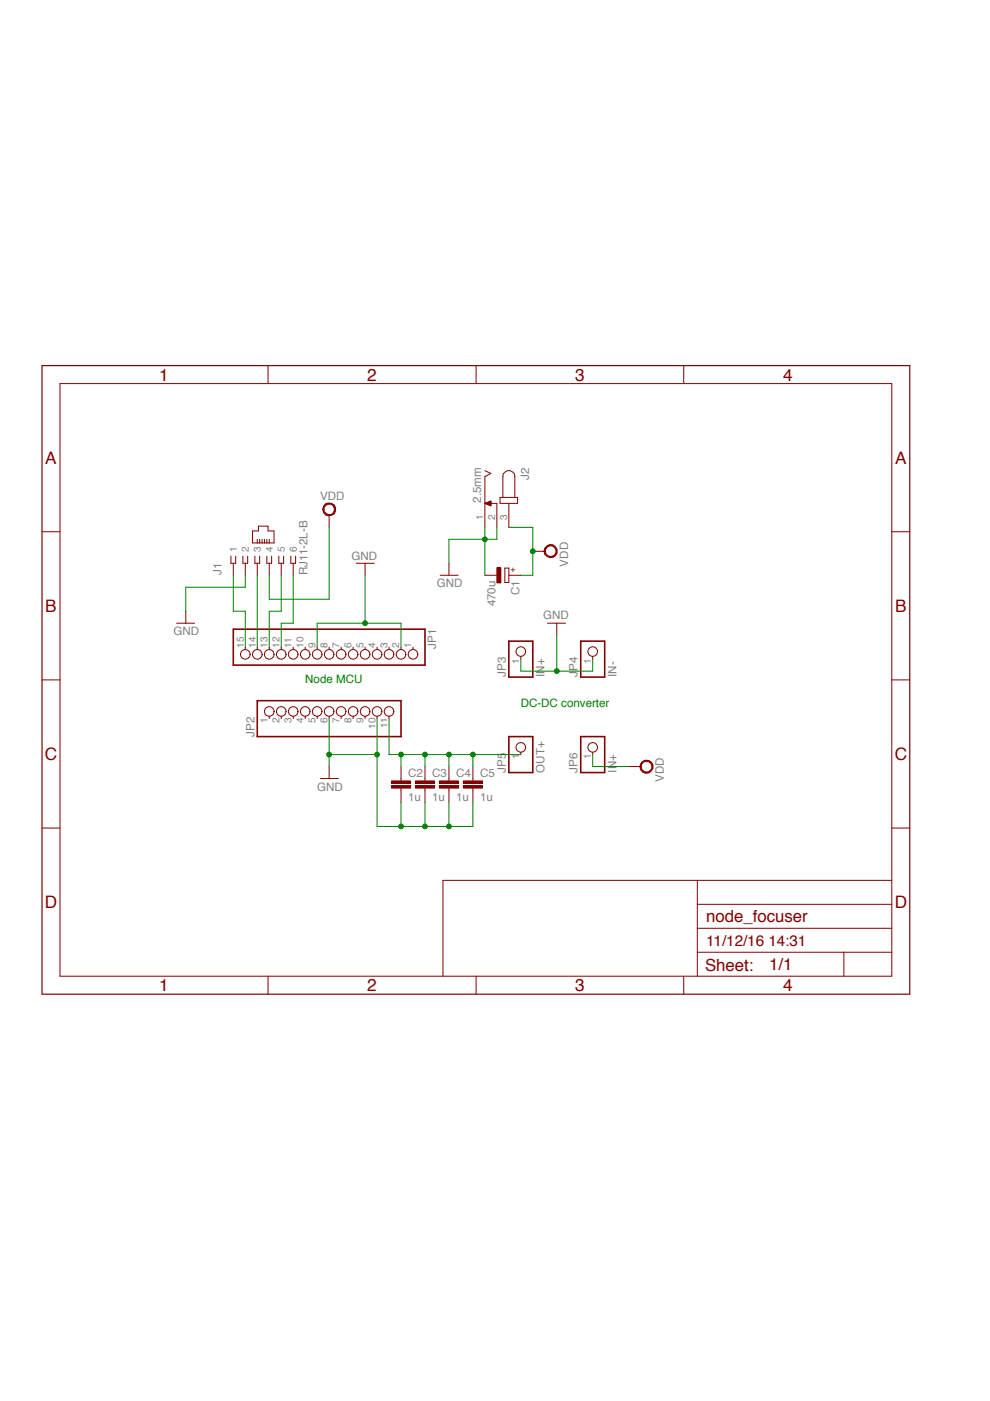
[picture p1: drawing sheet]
<svg xmlns="http://www.w3.org/2000/svg" width="210mm" height="297mm" viewBox="0 0 210 297" stroke-linecap="round" stroke-linejoin="round" font-family="sans-serif">
<g fill="none" stroke="#820000" stroke-width=".21">
<path d="M102.8 99.8l1.3 .6-1.3 .7v10.7M49 117.9v1.5h1v-1.5M49.5 119.4v2.6M51.5 117.9v1.5h1v-1.5M52 119.4v2.6M53.5 112.6h1.3v-1h2v1h1.3v2.5h-4.6zM54 117.9v1.5h1.1v-1.5M54.5 114.3v.8M54.5 119.4v2.6M55.1 114.3v.8M55.6 114.3v.8M56.1 114.3v.8"/>
<path d="M56.6 117.9v1.5h1v-1.5M56.6 114.3v.8M57.1 114.3v.8M57.1 119.4v2.6M59.1 117.9v1.5h1v-1.5M59.6 119.4v2.6M61.7 117.9v1.5h1v-1.5M62.2 119.4v2.6M102.8 106.7h2.5v5.1M102.8 106.7l1.3-.5v1M102.8 106.7l1.3 .5M103 106.6h1.1"/>
<path d="M103.1 106.8h1M103.1 106.6h1M103.2 106.9h.9M103.5 107h.6M103.5 106.5h.6M103.7 107.1h.4M103.7 106.4h.4M103.8 107.2h.3M103.9 106.3h.2M104 107.2h.1M106 105.5h3.7v1.2h-3.7zM106.6 105.5v-4.4a1.27 1.27 0 0 1 1.3-1.3 1.27 1.27 0 0 1 1.3 1.3v4.4"/>
<path d="M107.9 106.7v5.1M52 137.2v.5M54.5 137.2v.5M57.1 137.2v.5M59.6 137.2v.5M62.2 137.2v.5M64.7 137.2v.5M67.2 137.2v.5M69.8 137.2v.5M72.3 137.2v.5M74.9 137.2v.5M77.4 137.2v.5"/>
<path d="M79.9 137.2v.5M82.5 137.2v.5M85 137.2v.5M87.6 137.2v.5"/>
<circle cx="52" cy="138.7" r="1.02"/>
<circle cx="54.5" cy="138.7" r="1.02"/>
<circle cx="57.1" cy="138.7" r="1.02"/>
<circle cx="59.6" cy="138.7" r="1.02"/>
<circle cx="62.2" cy="138.7" r="1.02"/>
<circle cx="64.7" cy="138.7" r="1.02"/>
<circle cx="67.2" cy="138.7" r="1.02"/>
<circle cx="69.8" cy="138.7" r="1.02"/>
<circle cx="72.3" cy="138.7" r="1.02"/>
<circle cx="74.9" cy="138.7" r="1.02"/>
<circle cx="77.4" cy="138.7" r="1.02"/>
<circle cx="79.9" cy="138.7" r="1.02"/>
<circle cx="82.5" cy="138.7" r="1.02"/>
<circle cx="85" cy="138.7" r="1.02"/>
<circle cx="87.6" cy="138.7" r="1.02"/>
</g>
<path d="M49.5 133.4h40.6v7.6h-40.6z" fill="none" stroke="#820000" stroke-width=".34"/>
<path d="M69 106.8a1.38 1.38 0 0 1 2.1 .6 1.38 1.38 0 0 1-1 1.9 1.38 1.38 0 0 1-1.7-1.3h.3a1.12 1.12 0 0 1 1.3-1.1 1.12 1.12 0 0 1 .8 1.5 1.12 1.12 0 0 1-1.6 .5l-.5-.4v-.5h-.3l.2-.7z" fill-rule="evenodd" fill="#820000"/>
<path d="M69 106.8a1.38 1.38 0 0 1 2.1 .6 1.38 1.38 0 0 1-1 1.9 1.38 1.38 0 0 1-1.7-1.3h.3a1.12 1.12 0 0 1 1.3-1.1 1.12 1.12 0 0 1 .8 1.5 1.12 1.12 0 0 1-1.6 .5l-.4-.4-.1-.5h-.3l.2-.7zM69.8 109.3v2.5M37.4 132.1h3.9M39.4 129.6v2.5" fill="none" stroke="#820000" stroke-width=".21"/>
<path d="M115.5 116.2a1.42 1.42 0 0 1 2.3-.3 1.42 1.42 0 0 1-.6 2.3 1.42 1.42 0 0 1-1.9-1.3h.3a1.15 1.15 0 0 1 1.4-1.2 1.15 1.15 0 0 1 .6 1.8 1.15 1.15 0 0 1-1.9-.1l-.1-.5h-.3z" fill-rule="evenodd" fill="#820000"/>
<g fill="none" stroke="#820000" stroke-width=".21">
<path d="M113 116.9h2.5M115.5 116.2a1.42 1.42 0 0 1 2.3-.3 1.42 1.42 0 0 1-.5 2.3 1.42 1.42 0 0 1-2-1.3h.3a1.15 1.15 0 0 1 1.5-1.2 1.15 1.15 0 0 1 .6 1.8 1.15 1.15 0 0 1-1.9-.1l-.2-.5h-.3zM107 120.4h.9v3.1h-.9zM57.1 151.9v.5M59.6 151.9v.5M62.2 151.9v.5M64.7 151.9v.5M67.2 151.9v.5M69.8 151.9v.5M72.3 151.9v.5M74.9 151.9v.5M77.4 151.9v.5"/>
<path d="M79.9 151.9v.5M82.5 151.9v.5"/>
<circle cx="57.1" cy="150.8" r="1.02"/>
<circle cx="59.6" cy="150.8" r="1.02"/>
<circle cx="62.2" cy="150.8" r="1.02"/>
<circle cx="64.7" cy="150.8" r="1.02"/>
<circle cx="67.2" cy="150.8" r="1.02"/>
<circle cx="69.8" cy="150.8" r="1.02"/>
<circle cx="72.3" cy="150.8" r="1.02"/>
<circle cx="74.9" cy="150.8" r="1.02"/>
<circle cx="77.4" cy="150.8" r="1.02"/>
<circle cx="79.9" cy="150.8" r="1.02"/>
<circle cx="82.5" cy="150.8" r="1.02"/>
</g>
<path d="M54.5 148.6h30.5v7.6h-30.5z" fill="none" stroke="#820000" stroke-width=".34"/>
<path d="M105.3 120.3h.9v3.3h-.9z" fill="#820000"/>
<g fill="none" stroke="#820000" stroke-width=".21">
<path d="M95.2 119.4v2.6M93.3 122h3.8M102.8 122h2.5M105.3 120.4h.9v3.2h-.9zM107.9 122h2.5M110.4 139.2v.5M125.7 139.2v.5M110.4 159.5v.5M125.7 159.5v.5"/>
<circle cx="110.4" cy="138.1" r="1.02"/>
<circle cx="125.7" cy="138.1" r="1.02"/>
<circle cx="110.4" cy="158.5" r="1.02"/>
<circle cx="125.7" cy="158.5" r="1.02"/>
</g>
<path d="M107.9 135.9h5.1v7.7h-5.1zM123.1 135.9h5.1v7.7h-5.1zM107.9 156.2h5.1v7.6h-5.1zM123.1 156.2h5.1v7.6h-5.1z" fill="none" stroke="#820000" stroke-width=".34"/>
<path d="M136.2 161.4a1.41 1.41 0 0 1 2.1 .6 1.41 1.41 0 0 1-1 1.9 1.41 1.41 0 0 1-1.7-1.4h.3a1.16 1.16 0 0 1 1.5-1.1 1.16 1.16 0 0 1 .5 1.8 1.16 1.16 0 0 1-1.8-.1l-.2-.6h-.3l.2-.6z" fill-rule="evenodd" fill="#820000"/>
<path d="M75.5 119.4h3.9M77.4 119.4v2.6M116.1 132.1h3.8M118 132.1v2.6M67.9 165.1h3.8M69.8 162.5v2.6M85 165.1v.5M85 167.1v.5M133.3 162.5h2.5M136.2 161.4a1.41 1.41 0 0 1 2.2 .6 1.41 1.41 0 0 1-1.1 2 1.41 1.41 0 0 1-1.6-1.5h.2a1.16 1.16 0 0 1 1.5-1.1 1.16 1.16 0 0 1 .6 1.8 1.16 1.16 0 0 1-1.9-.1l-.2-.6h-.2l.1-.6z" fill="none" stroke="#820000" stroke-width=".21"/>
<path d="M83 165.6h4v.5h-4z" fill="#820000"/>
<path d="M83 165.6h4.1v.5h-4.1z" fill="none" stroke="#820000" stroke-width=".21"/>
<path d="M83 166.6h4v.5h-4z" fill="#820000"/>
<path d="M83 166.6h4.1v.5h-4.1zM85 162.5v2.6M85 167.6v2.5M90.1 165.1v.5M90.1 167.1v.5" fill="none" stroke="#820000" stroke-width=".21"/>
<path d="M88.1 165.6h4v.5h-4z" fill="#820000"/>
<path d="M88.1 165.6h4v.5h-4z" fill="none" stroke="#820000" stroke-width=".21"/>
<path d="M88.1 166.6h4v.5h-4z" fill="#820000"/>
<path d="M88.1 166.6h4v.5h-4zM90.1 162.5v2.6M90.1 167.6v2.5M95.2 165.1v.5M95.2 167.1v.5" fill="none" stroke="#820000" stroke-width=".21"/>
<path d="M93.1 165.6h4.1v.5h-4.1z" fill="#820000"/>
<path d="M93.2 165.6h4v.5h-4z" fill="none" stroke="#820000" stroke-width=".21"/>
<path d="M93.1 166.6h4.1v.5h-4.1z" fill="#820000"/>
<path d="M93.2 166.6h4v.5h-4zM95.2 162.5v2.6M95.2 167.6v2.5M100.3 165.1v.5M100.3 167.1v.5" fill="none" stroke="#820000" stroke-width=".21"/>
<path d="M98.2 165.6h4.1v.5h-4.1z" fill="#820000"/>
<path d="M98.2 165.6h4.1v.5h-4.1z" fill="none" stroke="#820000" stroke-width=".21"/>
<path d="M98.2 166.6h4.1v.5h-4.1z" fill="#820000"/>
<g fill="none" stroke="#820000" stroke-width=".21">
<path d="M56.8 77.5v3.8M100.9 77.5v3.8M145 77.5v3.8M12.7 81.3h176.4v125.7h-176.4zM8.9 112.7h3.8M189.1 112.7h3.8M8.9 144.2h3.8M189.1 144.2h3.8M8.9 175.6h3.8M98.2 166.6h4.1v.5h-4.1zM100.3 162.5v2.6M100.3 167.6v2.5"/>
<path d="M189.1 175.6h3.8M147.8 186.7v20.3M147.8 196.8h41.3M147.8 191.7h41.3M189.1 186.7h-95.2v20.3M56.8 207v3.8M100.9 207v3.8M145 207v3.8M147.8 201.9h41.3M178.9 201.9v5.1"/>
</g>
<path d="M8.9 77.5h184v133.3h-184z" fill="none" stroke="#820000" stroke-width=".25"/>
<path d="M69.8 111.8v15.2h-12.7v-5M107.9 111.8h5.1v10.2" fill="none" stroke="#008100" stroke-width=".21"/>
<circle cx="112.9" cy="116.9" r=".51" fill="#008100"/>
<g fill="none" stroke="#008100" stroke-width=".21">
<path d="M102.8 111.8v2.5h2.5v-2.5M52 122v2.5h-12.6v5.1M110.4 122h2.6M125.7 160v2.5h7.6"/>
<circle cx="113" cy="116.9" r=".51"/>
</g>
<circle cx="102.8" cy="114.3" r=".51" fill="#008100"/>
<g fill="none" stroke="#008100" stroke-width=".21">
<path d="M95.2 119.4v-5.1h7.6v7.7M110.4 139.7v2.6h15.3v-2.6M118 134.7v7.6"/>
<circle cx="102.8" cy="114.3" r=".51"/>
</g>
<circle cx="118" cy="142.3" r=".51" fill="#008100"/>
<g fill="none" stroke="#008100" stroke-width=".21">
<path d="M67.2 137.2v-5.1h17.8v5.1M77.4 122v10.1"/>
<circle cx="118" cy="142.3" r=".51"/>
</g>
<circle cx="77.4" cy="132.1" r=".51" fill="#008100"/>
<g fill="none" stroke="#008100" stroke-width=".21">
<path d="M69.8 152.4v10.1M79.9 152.4v7.6h-10.1"/>
<circle cx="77.4" cy="132.1" r=".51"/>
</g>
<circle cx="69.8" cy="160" r=".51" fill="#008100"/>
<g fill="none" stroke="#008100" stroke-width=".21">
<path d="M79.9 160v15.2"/>
<circle cx="69.8" cy="160" r=".51"/>
</g>
<circle cx="79.9" cy="160" r=".51" fill="#008100"/>
<g fill="none" stroke="#008100" stroke-width=".21">
<path d="M90.1 170.1v5.1h10.2v-5.1M95.2 170.1v5.1"/>
<circle cx="79.9" cy="160" r=".51"/>
</g>
<circle cx="95.2" cy="175.2" r=".51" fill="#008100"/>
<g fill="none" stroke="#008100" stroke-width=".21">
<path d="M85 170.1v5.1h5.1"/>
<circle cx="95.2" cy="175.2" r=".51"/>
</g>
<circle cx="90.1" cy="175.2" r=".51" fill="#008100"/>
<g fill="none" stroke="#008100" stroke-width=".21">
<path d="M79.9 175.2h5.1"/>
<circle cx="90.1" cy="175.2" r=".51"/>
</g>
<circle cx="85" cy="175.2" r=".51" fill="#008100"/>
<g fill="none" stroke="#008100" stroke-width=".21">
<path d="M49.5 122v7.6h2.5v7.6M54.5 122v15.2M59.6 122v7.6h-2.5v7.6M62.2 122v10.1h-2.6v5.1M82.5 152.4v7.6h27.9M85 160v2.5"/>
<circle cx="85" cy="175.2" r=".51"/>
</g>
<circle cx="85" cy="160" r=".51" fill="#008100"/>
<g fill="none" stroke="#008100" stroke-width=".21">
<path d="M90.1 160v2.5"/>
<circle cx="85" cy="160" r=".51"/>
</g>
<circle cx="90.1" cy="160" r=".51" fill="#008100"/>
<g fill="none" stroke="#008100" stroke-width=".21">
<path d="M95.2 160v2.5"/>
<circle cx="90.1" cy="160" r=".51"/>
</g>
<circle cx="95.2" cy="160" r=".51" fill="#008100"/>
<g fill="none" stroke="#008100" stroke-width=".21">
<path d="M100.3 160v2.5"/>
<circle cx="95.2" cy="160" r=".51"/>
</g>
<circle cx="100.2" cy="160" r=".51" fill="#008100"/>
<circle cx="100.3" cy="160" r=".51" fill="none" stroke="#008100" stroke-width=".21"/>
<g font-size="3.6" fill="#820000">
<text x="33.7" y="80.7">1</text>
<text x="77.8" y="80.7">2</text>
<text x="121.9" y="80.7">3</text>
<text x="166" y="80.7">4</text>
<text x="9.6" y="98.3">A</text>
<text x="189.8" y="98.3">A</text>
<text x="9.6" y="129.7">B</text>
<text x="189.8" y="129.7">B</text>
<text x="9.5" y="161.1">C</text>
<text x="189.7" y="161.1">C</text>
<text x="9.5" y="192.5">D</text>
<text x="149.7" y="195.5">node_focuser</text>
<text x="189.7" y="192.5">D</text>
<text x="149.5" y="205.8">Sheet:</text>
<text x="163.1" y="205.7">1/1</text>
<text x="33.7" y="210.1">1</text>
<text x="77.8" y="210.1">2</text>
<text x="121.9" y="210.1">3</text>
<text x="166" y="210.1">4</text>
</g>
<text font-size="3.2" fill="#820000" x="149.7" y="200.6">11/12/16 14:31</text>
<g font-size="2.5" fill="#808080">
<text x="112.2" y="101.7" transform="rotate(-90 112.2 101.7)">J2</text>
<text x="67.9" y="106.1">VDD</text>
<text x="102" y="106.6" transform="rotate(-90 102 106.6)">2.5mm</text>
<text x="74.5" y="118.6">GND</text>
<text x="46.9" y="121.9" transform="rotate(-90 46.9 121.9)">J1</text>
<text x="65.2" y="121.9" transform="rotate(-90 65.2 121.9)">RJ11-2L-B</text>
<text x="92.6" y="124.5">GND</text>
<text x="120.4" y="120.1" transform="rotate(-90 120.4 120.1)">VDD</text>
<text x="105" y="128.6" transform="rotate(-90 105 128.6)">470u</text>
<text x="110.1" y="126.2" transform="rotate(-90 110.1 126.2)">C1</text>
<text x="115.1" y="131.3">GND</text>
<text x="36.8" y="134.6">GND</text>
<text x="92.5" y="137.6" transform="rotate(-90 92.5 137.6)">JP1</text>
<text x="107.2" y="143.5" transform="rotate(-90 107.2 143.5)">JP3</text>
<text x="115.5" y="143.5" transform="rotate(-90 115.5 143.5)">IN+</text>
<text x="122.5" y="143.5" transform="rotate(-90 122.5 143.5)">JP4</text>
<text x="130.7" y="143.5" transform="rotate(-90 130.7 143.5)">IN-</text>
<text x="53.9" y="156.2" transform="rotate(-90 53.9 156.2)">JP2</text>
<text x="67.3" y="167.6">GND</text>
<text x="86.5" y="164.7">C2</text>
<text x="91.6" y="164.7">C3</text>
<text x="96.7" y="164.7">C4</text>
<text x="101.8" y="164.7">C5</text>
<text x="107.2" y="163.8" transform="rotate(-90 107.2 163.8)">JP5</text>
<text x="115.5" y="163.8" transform="rotate(-90 115.5 163.8)">OUT+</text>
<text x="122.5" y="163.8" transform="rotate(-90 122.5 163.8)">JP6</text>
<text x="130.7" y="163.8" transform="rotate(-90 130.7 163.8)">IN+</text>
<text x="140.7" y="165.8" transform="rotate(-90 140.7 165.8)">VDD</text>
<text x="86.5" y="169.8">1u</text>
<text x="91.6" y="169.8">1u</text>
<text x="96.7" y="169.8">1u</text>
<text x="101.8" y="169.8">1u</text>
</g>
<g font-size="2.5" fill="#008100">
<text x="64.7" y="144.8">Node MCU</text>
<text x="110.4" y="149.8">DC-DC converter</text>
</g>
<g font-size="2.1" fill="#808080">
<text x="102.4" y="110.2" transform="rotate(-90 102.4 110.2)">1</text>
<text x="105" y="110.2" transform="rotate(-90 105 110.2)">2</text>
<text x="107.5" y="110.2" transform="rotate(-90 107.5 110.2)">3</text>
<text x="50.2" y="117.1" transform="rotate(-90 50.2 117.1)">1</text>
<text x="52.8" y="117.1" transform="rotate(-90 52.8 117.1)">2</text>
<text x="55.3" y="117.1" transform="rotate(-90 55.3 117.1)">3</text>
<text x="57.9" y="117.1" transform="rotate(-90 57.9 117.1)">4</text>
<text x="60.4" y="117.1" transform="rotate(-90 60.4 117.1)">5</text>
<text x="62.9" y="117.1" transform="rotate(-90 62.9 117.1)">6</text>
<text x="51.7" y="137.4" transform="rotate(-90 51.7 137.4)">15</text>
<text x="54.2" y="137.4" transform="rotate(-90 54.2 137.4)">14</text>
<text x="56.7" y="137.4" transform="rotate(-90 56.7 137.4)">13</text>
<text x="59.3" y="137.4" transform="rotate(-90 59.3 137.4)">12</text>
<text x="61.8" y="137.4" transform="rotate(-90 61.8 137.4)">11</text>
<text x="64.4" y="137.4" transform="rotate(-90 64.4 137.4)">10</text>
<text x="66.9" y="137.4" transform="rotate(-90 66.9 137.4)">9</text>
<text x="69.4" y="137.4" transform="rotate(-90 69.4 137.4)">8</text>
<text x="72" y="137.4" transform="rotate(-90 72 137.4)">7</text>
<text x="74.5" y="137.4" transform="rotate(-90 74.5 137.4)">6</text>
<text x="77.1" y="137.4" transform="rotate(-90 77.1 137.4)">5</text>
<text x="79.6" y="137.4" transform="rotate(-90 79.6 137.4)">4</text>
<text x="82.1" y="137.4" transform="rotate(-90 82.1 137.4)">3</text>
<text x="84.7" y="137.4" transform="rotate(-90 84.7 137.4)">2</text>
<text x="87.2" y="137.4" transform="rotate(-90 87.2 137.4)">1</text>
<text x="110" y="140.7" transform="rotate(-90 110 140.7)">1</text>
<text x="125.3" y="140.7" transform="rotate(-90 125.3 140.7)">1</text>
<text x="56.7" y="153.4" transform="rotate(-90 56.7 153.4)">1</text>
<text x="59.3" y="153.4" transform="rotate(-90 59.3 153.4)">2</text>
<text x="61.8" y="153.4" transform="rotate(-90 61.8 153.4)">3</text>
<text x="64.4" y="153.4" transform="rotate(-90 64.4 153.4)">4</text>
<text x="66.9" y="153.4" transform="rotate(-90 66.9 153.4)">5</text>
<text x="69.4" y="153.4" transform="rotate(-90 69.4 153.4)">6</text>
<text x="72" y="153.4" transform="rotate(-90 72 153.4)">7</text>
<text x="74.5" y="153.4" transform="rotate(-90 74.5 153.4)">8</text>
<text x="77.1" y="153.4" transform="rotate(-90 77.1 153.4)">9</text>
<text x="79.6" y="154.5" transform="rotate(-90 79.6 154.5)">10</text>
<text x="82.1" y="154.4" transform="rotate(-90 82.1 154.4)">11</text>
<text x="110" y="161" transform="rotate(-90 110 161)">1</text>
<text x="125.3" y="161" transform="rotate(-90 125.3 161)">1</text>
</g>
<text font-size="1.8" fill="#820000" x="108.3" y="121.3">+</text>
</svg>
